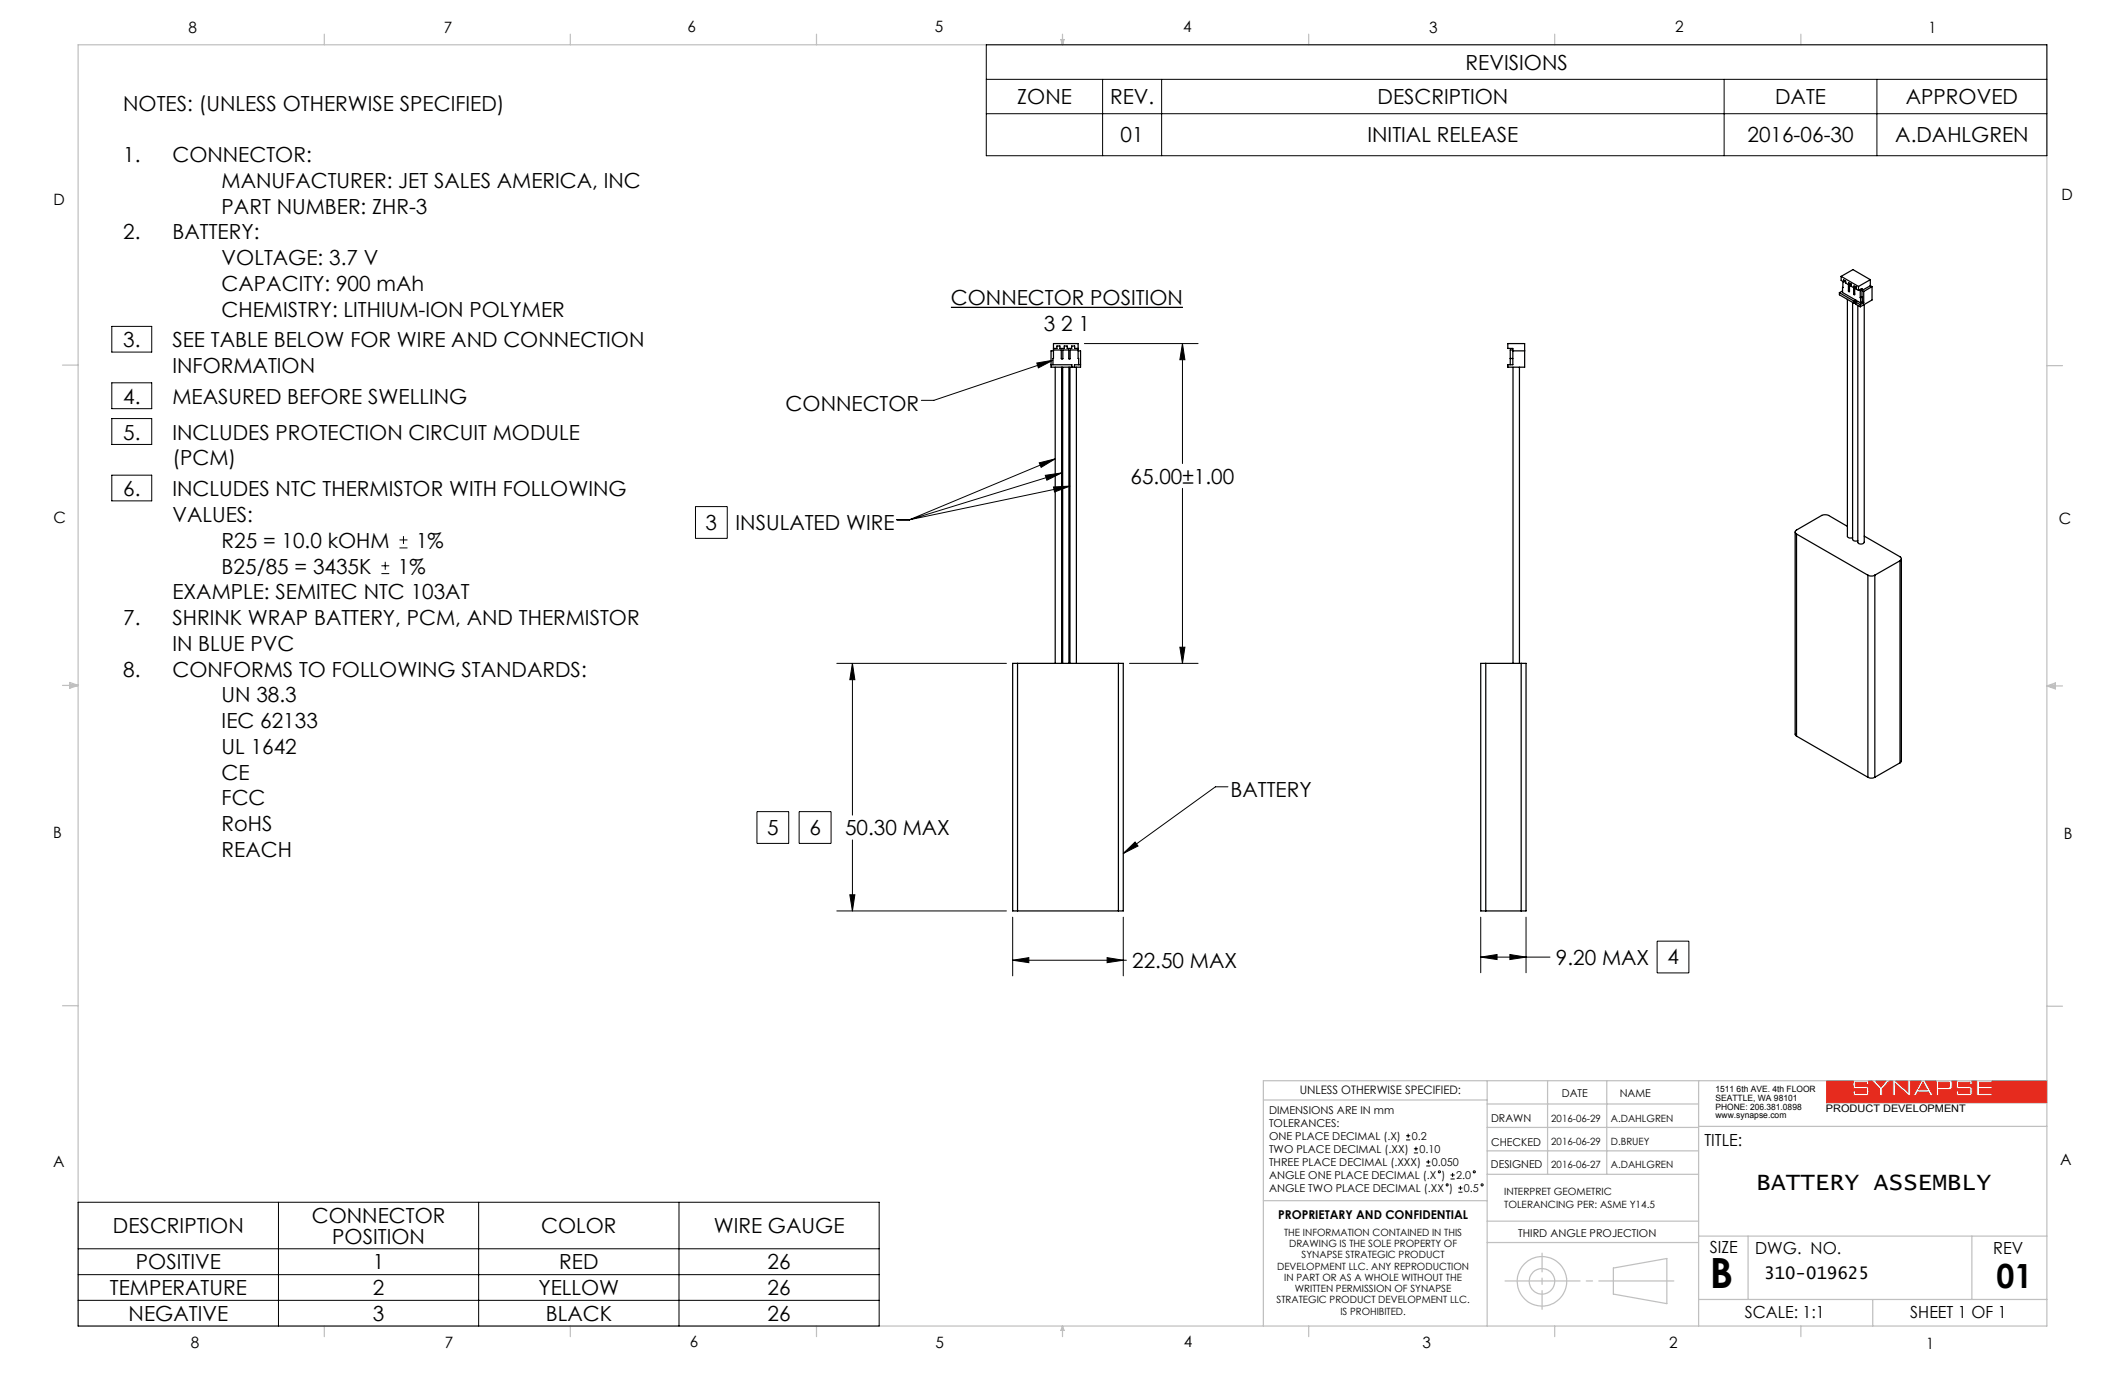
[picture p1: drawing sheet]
<svg xmlns="http://www.w3.org/2000/svg" width="432mm" height="279mm" viewBox="0 0 432 279" stroke-linecap="round" stroke-linejoin="round" font-family="sans-serif">
<g fill="none" stroke="#000" stroke-width=".2">
<path d="M285.7 231.6h.9M285.7 230.8h.9M286.1 230.4v.8M287.3 234.3h.8M287.3 233.4h.8M287.7 233v.9M289.8 236.9h.9M289.8 236.1h.9M290.2 235.7v.8M294.7 239.6h.9M294.7 238.8h.9M295.2 238.3v.9"/>
<path d="M296.3 242.3h.9M296.3 241.4h.9M296.8 241v.8"/>
<circle cx="292.5" cy="238.1" r=".22"/>
<circle cx="299.6" cy="238.1" r=".22"/>
<circle cx="294.1" cy="240.8" r=".22"/>
<circle cx="301.2" cy="240.8" r=".22"/>
</g>
<path d="M381.1 219.6h2.2l-1.1 1.3zM385.1 219.6h2.6v2.3zM390.8 219.9l.8 1.5h-1.7zM394 219.9h2l.1 .3v.6l-.3 .2h-1.8zM381.9 222.7v-1.4l-1.5-1.7h-.8l.2 .8h-.5v-.5h-2.3v.9h2.5a1.47 1.47 0 0 1 0 1.8 4.5 4.5 0 0 1-2.8-.1l-.2-.8h.5v.5h2.3v-.9l-2.5-.1-.2-.2-.1-.5 .2-.9h-5.5v4.5h44.7v-4.5h-11.1v.3h-2.6v.9h2.6v.4h-2.6v1h2.6v.5h-3.1M381.9 222.7h.1M381.9 222.7h.6v-1.4l1.5-1.7h.6v3.1M384.6 222.7h.6l-.1-2.5 2.8 2.5h.3v-3.1h2.2l-1.7 3.1h.6l.4-.8h2.1l.5 .8h.6l-1.7-3.1h2.2v3.1h.6v-1.3h2l.5-.1a1.8 1.8 0 0 0 0-1.7h1.2l-.2 .9 .1 .5 .2 .2 2.5 .1v.9h-2.3v-.5h-.5l.2 .8a4.5 4.5 0 0 0 2.8 .1 1.47 1.47 0 0 0 0-1.8h-2.5v-.9h2.3v.5h.5l-.2-.8h1.1v3.1M384.6 222.7h.1M401.7 222.7h.1" fill="none" stroke="#e62b1e" stroke-width=".2"/>
<g fill="none" stroke="#c0c0c0" stroke-width=".25">
<path d="M15.9 9.1h400v260.4h-400zM65.9 6.9v2.2M115.9 6.9v2.2M165.9 6.9v2.2M215.6 8h.6l-.3 1.1zM215.7 8l.2 1.1M215.9 6.9v2.2M216 8l-.1 1.1M265.9 6.9v2.2M315.9 6.9v2.2M365.9 6.9v2.2M12.7 74.2h3.2"/>
<path d="M415.9 74.3h3.2M12.7 139.3h3.2M14.2 139.1l1.7 .2M14.2 138.7l1.7 .6-1.7 .5zM15.9 139.3l-1.7 .3M415.9 139.4h3.2M415.9 139.4l1.8-.6v1.2zM415.9 139.4l1.8 .3M417.7 139.2l-1.8 .2M12.7 204.4h3.2M302.2 219.6v49.9M314.5 219.6v19"/>
<path d="M326.5 219.6v19M345.2 219.6v49.9M415.9 204.5h3.2M415.9 219.6h-159.2v49.9M256.7 223.5h45.5M302.2 233.9h43M302.2 229.1h43M302.2 224.3h43M302.2 238.6h43M345.2 228.9h70.7M256.7 244h45.5M302.2 248.1h43"/>
<path d="M302.2 252.5h43M327.8 257.7l10.9-2v9.2l-10.9-1.9zM345.2 251.2h70.7M355.2 251.2v12.9M400.7 251.2v12.9M65.9 269.5v2.1M115.9 269.5v2.1M165.9 269.5v2.1M215.9 269.5v2.1M215.9 269.5l.3 .8h-.6zM265.9 269.5v2.1M315.9 269.5v2.1"/>
<path d="M345.2 264.1h70.7M365.9 269.5v2.1M380.5 264.1v5.4"/>
<circle cx="313.3" cy="260.4" r="2.6"/>
<circle cx="313.3" cy="260.4" r="5"/>
</g>
<path d="M305.3 260.3h35.4" fill="none" stroke="#c0c0c0" stroke-width=".25" stroke-dasharray="15.2 1.3 1.3 1.3" stroke-dashoffset="-.5"/>
<path d="M313.3 266.1v-11.5" fill="none" stroke="#c0c0c0" stroke-width=".25" stroke-dasharray="15.2 1.3 1.3 1.3" stroke-dashoffset="11.4"/>
<path d="M371.2 219.6v4.5h44.7v-4.5h-11.1v.3h-2.6v.9h2.6v.4h-2.6v1h2.6v.5h-3.1v-3.1h-1.1l.2 .3v.5h-.5v-.5h-2.3v.9h2.3l.4 .2 .1 1.3-.5 .4h-2.3l-.3-.2-.2-.8h.5v.5h2.3v-.9l-2.6-.1-.2-.5v-.7l.2-.4h-1.2l.2 .3v1l-.3 .5h-2.4v1.3h-.6v-3.1h-2.2l1.7 3.1h-.6l-.5-.8h-2.1l-.4 .8h-.6l1.7-3.1h-2.2v3.1h-.3l-2.8-2.5 .1 2.5h-.6v-3.1h-.6l-1.5 1.7v1.4h-.6v-1.4l-1.5-1.7h-.8l.2 .3v.5h-.5v-.5h-2.3v.9h2.3l.4 .2 .1 1.2-.5 .5h-2.3l-.4-.3-.1-.7h.5v.5h2.3v-.9l-2.6-.1-.2-.4v-.9l.2-.3zM381.1 219.6l1.1 1.3 1.1-1.3zM385.1 219.6l2.6 2.3v-2.3zM390.8 219.9l-.9 1.5h1.7zM394 219.9v1.1l2.1-.1v-.8l-.1-.2z" fill-rule="evenodd" fill="#e62b1e"/>
<g fill="none" stroke="#000" stroke-width=".2">
<path d="M200.4 9.1h215.5v22.5h-215.5zM200.4 16.1h215.5M224 16.1v15.5M236 16.1v15.5M350.3 16.1v15.5M381.4 16.1v15.5M200.4 23.1h215.5M22.7 66.3h8.1v5.2h-8.1zM22.7 77.8h8.1v5.2h-8.1zM210.7 73.8l3.3-.6-3 1.6zM214 73.2l-24.2 8.2h-2.6M220.3 69.8h23.2"/>
<path d="M240.3 69.8l.5 3.3h-1.1zM240.3 69.8v24.4M22.7 85.1h8.1v5.2h-8.1zM22.7 96.6h8.1v5.2h-8.1zM211.2 94.1l3.2-.9-2.8 1.8zM212.4 96.6l3.3-.5-3 1.5zM214.1 99l3.3-.2-3.1 1.2zM214.4 93.2l-29.6 12.4M215.7 96.1l-30.9 9.5M217.4 98.8l-32.6 6.8M240.3 99.2v35.6M77.5 116.6h1.6"/>
<path d="M77.5 115h1.6M78.3 114.2v1.6M81.2 111.3h1.6M81.2 109.7h1.6M82 108.9v1.6M141.3 102.9h6.5v6.5h-6.5zM182.2 105.6h2.6M170 134.8h34.5M173.2 134.8l.5 3.3h-1zM173.2 134.8v30.8M229.5 134.8h14M239.7 131.5h1.1l-.5 3.3z"/>
<path d="M249.5 159.9h-2.5l-18.8 13.5M153.8 164.9h6.5v6.5h-6.5zM162.4 164.9h6.5v6.5h-6.5zM173.2 170.7v14.4M228.2 173.4l2.4-2.3 .6 .8zM170 185.1h34.5M172.7 181.8h1l-.5 3.3zM205.8 195.1l3.3-.5v1zM205.8 186.4v11.9M205.8 195.1h23.1M225 194.6l3.2 .5-3.2 .5zM228.2 186.4v11.9"/>
<path d="M300.9 194.5l3.3-.5v1zM300.9 186.4v11.3M300.9 194.5h14.1M306.8 194l3.3 .5-3.3 .5zM310.1 186.4v11.3M336.7 191.2h6.5v6.5h-6.5zM15.9 244.3h162.7v25.2h-162.7zM15.9 253.8h162.7M15.9 259h162.7M56.6 244.3v25.2M97.3 244.3v25.2M138 244.3v25.2"/>
<path d="M15.9 264.2h162.7"/>
</g>
<path d="M193.2 62.5h47.2" fill="none" stroke="#000" stroke-width=".26"/>
<g fill="#000">
<path d="M210.7 73.8l3.3-.6-3 1.6zM211.2 94.1l3.2-.9-2.8 1.8zM212.4 96.6l3.3-.5-3 1.5zM214.1 99l3.3-.2-3.1 1.2zM228.2 173.4l2.4-2.3 .6 .8z"/>
<path d="M173.2 134.8l.5 3.3h-1zM172.7 181.8h1l-.5 3.3zM205.8 195.1l3.3-.5v1zM225 194.6l3.2 .5-3.2 .5zM240.3 69.8l.5 3.3h-1.1zM239.7 131.5h1.1l-.5 3.3zM300.9 194.5l3.3-.5v1zM306.8 194l3.3 .5-3.3 .5z"/>
</g>
<g fill="none" stroke="#000" stroke-width=".25">
<path d="M373.8 59.5l3 1.7M373.8 59.5v.4l3 1.7M374.1 56.2l2.4-1.4 3.5 2M374.1 56.2l3.5 2M374.1 56.2v.8l.5 .3M374.4 58.4v1l2.7 1.6M374.4 59.1l-.6 .4M374.5 57.2l-.1 1.2M374.5 58.4h-.1M374.6 57.3v-.4l.4 .2v.4l.7 .4M374.8 57.2l.2 .2M375 57.1l-.4 .2"/>
<path d="M375.6 57.9v1.2M375.7 57.9v-.4l.4 .2v.4l.6 .4M375.8 57.8v1.5l-.2-.2M375.8 57.8l.3 .2M375.8 57.8l.2-.1-.3 .2M375.8 59l-.2 .1M376 57.7h.1M376.7 58.5v1.2M376.7 58.5v-.4l.5 .2v.4l.4 .3M376.9 58.4v1.5l-.2-.2M376.9 59.6l-.2 .1M376.9 58.4l.3 .2"/>
<path d="M376.9 58.4l.2-.1-.4 .2M377 58.3h.1M377.6 58.2v.8M377.8 58.9l.2 .2M378 59.1v1.4M378.1 58.7l.3 .2M378.4 58.9l-.4 .2M378.4 58.9v-.3l-.8 .4M378.4 59v1.3M378.4 59l.3 .2M378.7 59.2v2.3M380 56.8l-2.4 1.4"/>
<path d="M380 56.8v1.3M380 58.1l-1.6 .9M380 58.1l.4 .1M380.4 58.2v2.8l-2.4 1.3M380.4 58.2l-1.7 1M213.6 74.1h4.2v.5M214 74.1l.1-4.3h5l.1 4.3M214.1 71.1h1.6v1.7a.16 .16 0 0 0 .1 .2 .16 .16 0 0 0 .2-.2v-1.7h1.2v1.8l.1 .1 .2-.1v-1.8h1.6M214.1 70.8h.7v-.5h.6v.5h.9v-.5h.6v.5h.9v-.5h.6v.5h.7M214.1 71.3h-.5v3.3h6v-3.3h-.5M214.4 74.6v60.2M215.7 74.6v60.2"/>
<path d="M215.9 74.6v60.2M217.2 74.6v60.2M217.4 74.6v60.2M218.7 74.6v60.2M219.6 74.1h-1.3v.5M306.9 72.8h.5M307.4 74.6v60.2M308.8 74.6v60.2M309.8 71.3h-2.4v2.8h-1v.5h3.4v-4.8h-3.4v1h1v.3h-.5v3M375.4 60.8v48.2l.4 .3h.6M376.4 61.4v48.2a.73 .73 0 0 0 1.1 .3M376.8 61.2v.4"/>
<path d="M377.1 61l-.3 .2M377.1 61v.8l.9 .5M377.1 61.4l.9 .5M378 61.9v.4M378 60.5h.1M378.1 61.6l-.6-.4-.7 .4M378.1 60.5v1.1M378.4 60.3l-.4 .2M378.4 60.3h.1M378.4 61.3l.3 .2M378.4 60.3v1M378.4 60.3l-.3 .2"/>
<path d="M378.4 61.3l-.3 .3M378.7 61.5l-.7 .4M378.8 61.9v48.3a.74 .74 0 0 1-1.3 0v-48.1M364.8 108.1v41.1l.3 .4M365.1 108.5l14.5 8.4M365.1 108.5v41.1M375.4 107l-3.8-2.3-.9-.1-.5 .1-5.1 3a.43 .43 0 0 0-.3 .4 .43 .43 0 0 0 .3 .4M378.8 108.9l7.3 4.2a.43 .43 0 0 1 .3 .4 .43 .43 0 0 1-.3 .4M379.6 116.9a1.5 1.5 0 0 0 1.4 0M379.6 116.9v41M381 116.9v41M386.1 113.9l-5.1 3"/>
<path d="M386.1 113.9v41.1M386.4 113.5v41.1l-.3 .4M206.8 134.8h-1v50.3h1M206.8 134.8v50.3M206.8 134.8h20.5M227.3 134.8h.9v50.3h-.9M227.3 134.8v50.3M301.9 134.8h-1v50.3h1M301.9 134.8h7.2M301.9 134.8v50.3M309.1 134.8h1v50.3h-1M309.1 134.8v50.3"/>
<path d="M365.1 149.6l14.5 8.3M379.6 157.9a1.5 1.5 0 0 0 1.4 0M386.1 155l-5.1 2.9M206.8 185.1h20.5M301.9 185.1h7.2"/>
</g>
<text font-size="8.5" x="347.4" y="261.8">B</text>
<text font-size="6.8" x="405.7" y="261.8">01</text>
<text font-size="4.9" x="356.9" y="241.8">BATTERY ASSEMBLY</text>
<g font-size="4.2">
<text x="297.8" y="14.2">REVISIONS</text>
<text x="25" y="22.5">NOTES: (UNLESS OTHERWISE SPECIFIED)</text>
<text x="206.7" y="21.2">ZONE</text>
<text x="225.6" y="21.2">REV.</text>
<text x="279.9" y="21.2">DESCRIPTION</text>
<text x="360.7" y="21.2">DATE</text>
<text x="387.3" y="21.2">APPROVED</text>
<text x="227.7" y="28.9">01</text>
<text x="277.9" y="28.9">INITIAL RELEASE</text>
<text x="355.1" y="28.9">2016-06-30</text>
<text x="385.1" y="28.9">A.DAHLGREN</text>
<text x="25" y="33">1.</text>
<text x="35" y="33">CONNECTOR:</text>
<text x="45" y="38.2">MANUFACTURER: JET SALES AMERICA, INC</text>
<text x="45" y="43.4">PART NUMBER: ZHR-3</text>
<text x="25" y="48.7">2.</text>
<text x="35" y="48.7">BATTERY:</text>
<text x="45" y="53.9">VOLTAGE: 3.7 V</text>
<text x="45" y="59.1">CAPACITY: 900 mAh</text>
<text x="45" y="64.4">CHEMISTRY: LITHIUM-ION POLYMER</text>
<text x="193.2" y="62">CONNECTOR POSITION</text>
<text x="25" y="70.6">3.</text>
<text x="35" y="70.6">SEE TABLE BELOW FOR WIRE AND CONNECTION</text>
<text x="212.1" y="67.2">3 2 1</text>
<text x="35" y="75.8">INFORMATION</text>
<text x="25" y="82.1">4.</text>
<text x="35" y="82.1">MEASURED BEFORE SWELLING</text>
<text x="159.6" y="83.5">CONNECTOR</text>
<text x="25" y="89.4">5.</text>
<text x="35" y="89.4">INCLUDES PROTECTION CIRCUIT MODULE</text>
<text x="35" y="94.6">(PCM)</text>
<text x="25" y="100.8">6.</text>
<text x="35" y="100.8">INCLUDES NTC THERMISTOR WITH FOLLOWING</text>
<text x="229.7" y="98.3">65.00±1.00</text>
<text x="35" y="106.1">VALUES:</text>
<text x="143.4" y="107.6">3</text>
<text x="149.5" y="107.7">INSULATED WIRE</text>
<text x="45" y="111.3">R25 = 10.0 kOHM</text>
<text x="84.5" y="111.3">1%</text>
<text x="45" y="116.5">B25/85 = 3435K</text>
<text x="80.9" y="116.5">1%</text>
<text x="35" y="121.8">EXAMPLE: SEMITEC NTC 103AT</text>
<text x="25" y="127">7.</text>
<text x="35" y="127">SHRINK WRAP BATTERY, PCM, AND THERMISTOR</text>
<text x="25" y="137.5">8.</text>
<text x="35" y="132.2">IN BLUE PVC</text>
<text x="35" y="137.5">CONFORMS TO FOLLOWING STANDARDS:</text>
<text x="45" y="142.7">UN 38.3</text>
<text x="45" y="147.9">IEC 62133</text>
<text x="45" y="153.2">UL 1642</text>
<text x="45" y="158.4">CE</text>
<text x="250" y="162">BATTERY</text>
<text x="45" y="163.6">FCC</text>
<text x="45" y="168.9">RoHS</text>
<text x="155.9" y="169.6">5</text>
<text x="164.5" y="169.6">6</text>
<text x="171.7" y="169.7">50.30 MAX</text>
<text x="45" y="174.1">REACH</text>
<text x="230.1" y="196.7">22.50 MAX</text>
<text x="316.2" y="196.1">9.20 MAX</text>
<text x="338.8" y="196">4</text>
<text x="23" y="250.6">DESCRIPTION</text>
<text x="63.4" y="248.5">CONNECTOR</text>
<text x="110" y="250.6">COLOR</text>
<text x="145" y="250.6">WIRE GAUGE</text>
<text x="27.6" y="257.9">POSITIVE</text>
<text x="67.5" y="252.7">POSITION</text>
<text x="75.8" y="257.9">1</text>
<text x="113.6" y="257.9">RED</text>
<text x="156" y="257.9">26</text>
<text x="22.3" y="263.2">TEMPERATURE</text>
<text x="75.8" y="263.2">2</text>
<text x="109.4" y="263.2">YELLOW</text>
<text x="156" y="263.2">26</text>
<text x="26.1" y="268.4">NEGATIVE</text>
<text x="75.8" y="268.4">3</text>
<text x="110.9" y="268.4">BLACK</text>
<text x="156" y="268.4">26</text>
</g>
<text font-size="3.5" x="358.5" y="259.9">310-019625</text>
<g font-size="3.4">
<text x="346.3" y="232.8">TITLE:</text>
<text x="347.4" y="254.6">SIZE</text>
<text x="356.6" y="254.8">DWG. NO.</text>
<text x="405" y="254.9">REV</text>
<text x="354.6" y="267.8">SCALE: 1:1</text>
<text x="388.2" y="267.8">SHEET 1 OF 1</text>
</g>
<g font-size="3.2">
<text x="38.3" y="6.7">8</text>
<text x="90.2" y="6.7">7</text>
<text x="139.7" y="6.5">6</text>
<text x="190" y="6.5">5</text>
<text x="240.4" y="6.5">4</text>
<text x="290.4" y="6.7">3</text>
<text x="340.4" y="6.5">2</text>
<text x="391.9" y="6.7">1</text>
<text x="10.9" y="41.6">D</text>
<text x="418.9" y="40.7">D</text>
<text x="10.9" y="106.3">C</text>
<text x="418.4" y="106.4">C</text>
<text x="10.8" y="170.2">B</text>
<text x="419.4" y="170.6">B</text>
<text x="10.8" y="237.2">A</text>
<text x="418.6" y="236.8">A</text>
<text x="38.8" y="273.8">8</text>
<text x="90.4" y="273.8">7</text>
<text x="140.2" y="273.8">6</text>
<text x="190.1" y="273.9">5</text>
<text x="240.5" y="273.8">4</text>
<text x="289" y="273.9">3</text>
<text x="339.1" y="273.8">2</text>
<text x="391.4" y="274.1">1</text>
</g>
<text font-size="2.5" x="259.7" y="247.8">PROPRIETARY AND CONFIDENTIAL</text>
<text font-size="2.4" x="264.1" y="222.4">UNLESS OTHERWISE SPECIFIED:</text>
<g font-size="2.2">
<text x="257.9" y="226.3">DIMENSIONS ARE IN mm</text>
<text x="317.4" y="223">DATE</text>
<text x="329.1" y="222.9">NAME</text>
<text x="257.9" y="229">TOLERANCES:</text>
<text x="257.9" y="231.6">ONE PLACE DECIMAL (.X)</text>
<text x="286.9" y="231.6">0.2</text>
<text x="303" y="228.1">DRAWN</text>
<text x="303" y="232.8">CHECKED</text>
<text x="257.9" y="234.3">TWO PLACE DECIMAL (.XX)</text>
<text x="257.9" y="239.6">ANGLE ONE PLACE DECIMAL (.X )</text>
<text x="257.9" y="236.9">THREE PLACE DECIMAL (.XXX)</text>
<text x="288.4" y="234.3">0.10</text>
<text x="291" y="236.9">0.050</text>
<text x="295.9" y="239.6">2.0</text>
<text x="302.9" y="237.4">DESIGNED</text>
<text x="257.9" y="242.2">ANGLE TWO PLACE DECIMAL (.XX )</text>
<text x="297.5" y="242.2">0.5</text>
<text x="308.5" y="251.3">THIRD ANGLE PROJECTION</text>
</g>
<text font-size="2.1" x="371" y="226">PRODUCT DEVELOPMENT</text>
<g font-size="2">
<text x="315.2" y="228">2016-06-29</text>
<text x="327.3" y="228">A.DAHLGREN</text>
<text x="315.2" y="232.7">2016-06-29</text>
<text x="327.3" y="232.7">D.BRUEY</text>
<text x="315.2" y="237.3">2016-06-27</text>
<text x="327.3" y="237.3">A.DAHLGREN</text>
<text x="305.6" y="242.9">INTERPRET GEOMETRIC</text>
<text x="305.6" y="245.4">TOLERANCING PER: ASME Y14.5</text>
<text x="260.9" y="251.1">THE INFORMATION CONTAINED IN THIS</text>
<text x="259.5" y="258">DEVELOPMENT LLC. ANY REPRODUCTION</text>
<text x="261.9" y="253.4">DRAWING IS THE SOLE PROPERTY OF</text>
<text x="264.5" y="255.7">SYNAPSE STRATEGIC PRODUCT</text>
<text x="261" y="260.3">IN PART OR AS A WHOLE WITHOUT THE</text>
<text x="263.1" y="262.5">WRITTEN PERMISSION OF SYNAPSE</text>
<text x="259.4" y="264.8">STRATEGIC PRODUCT DEVELOPMENT LLC.</text>
<text x="272.4" y="267.1">IS PROHIBITED.</text>
</g>
<g font-size="1.8">
<text x="348.6" y="222">1511 6th AVE. 4th FLOOR</text>
<text x="348.6" y="223.7">SEATTLE, WA 98101</text>
<text x="348.6" y="225.5">PHONE: 206.381.0898</text>
<text x="348.6" y="227.2">www.synapse.com</text>
</g>
</svg>
